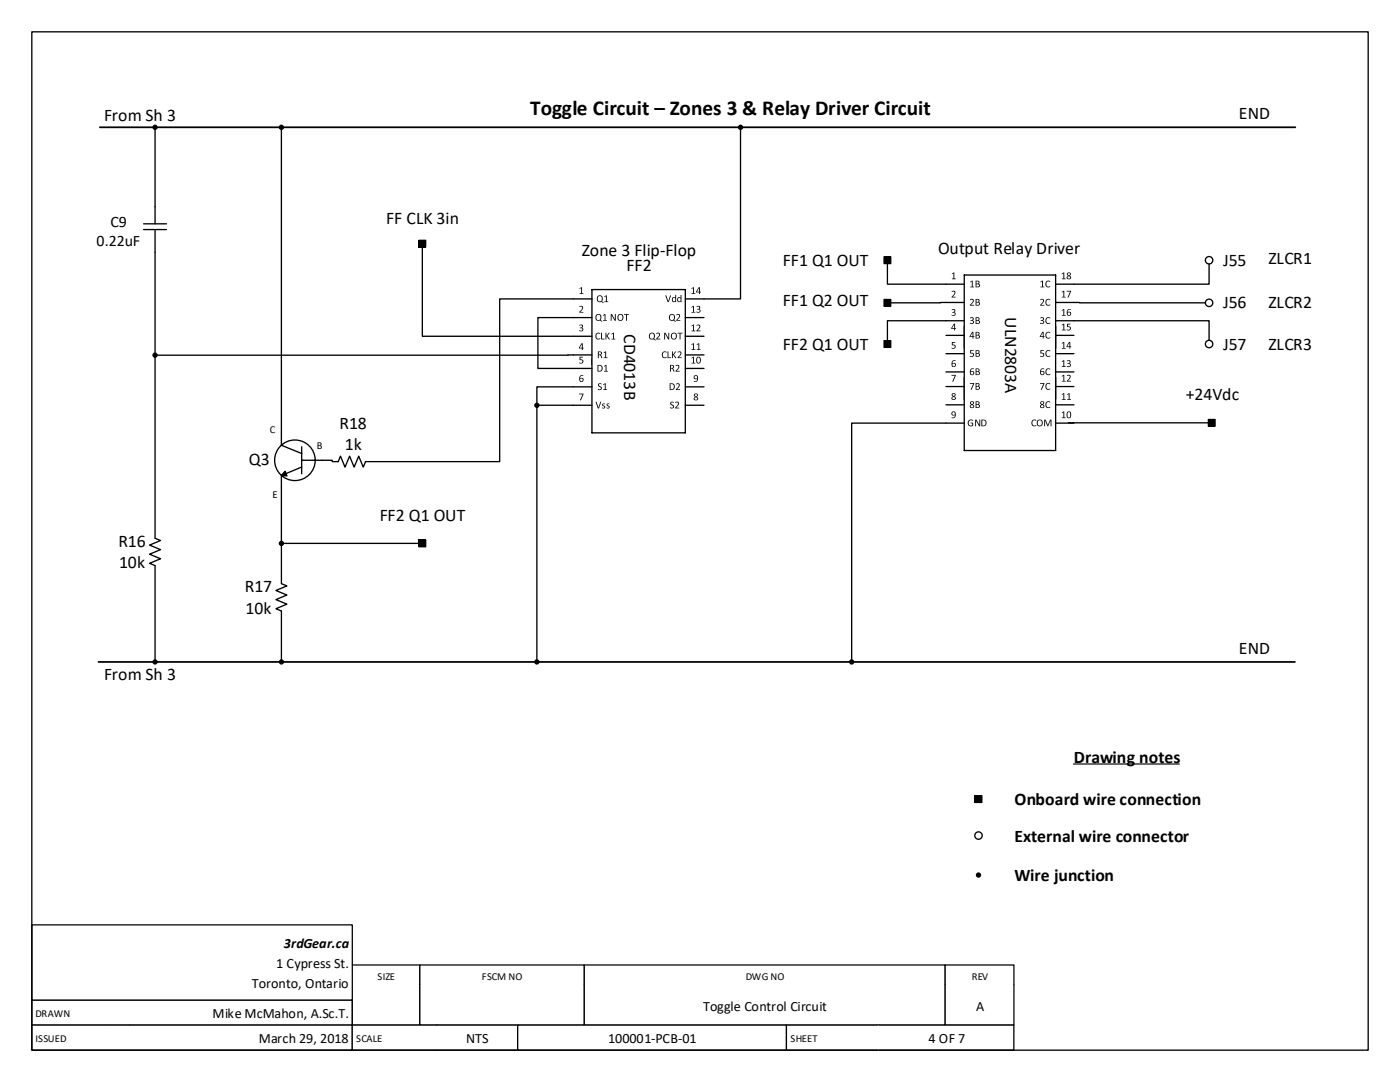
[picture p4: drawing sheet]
<svg xmlns="http://www.w3.org/2000/svg" width="279mm" height="216mm" viewBox="0 0 279 216" stroke-linecap="round" stroke-linejoin="round" font-family="sans-serif">
<path d="M21 199.6h-14.7v5h14.7" fill="none" stroke="#000" stroke-width=".25"/>
<path d="M21 199.6h49.3v5h-49.3z" fill-rule="evenodd" fill="#fff"/>
<path d="M21 199.6h49.3v5h-49.3" fill="none" stroke="#000" stroke-width=".25"/>
<path d="M6.3 204.6h19.6v4.9h-19.6z" fill-rule="evenodd" fill="#fff"/>
<path d="M25.9 204.6h-19.6v4.9h19.6" fill="none" stroke="#000" stroke-width=".25"/>
<path d="M70.3 192.5h13.5v4.1h-13.5z" fill-rule="evenodd" fill="#fff"/>
<path d="M70.3 196.6v-4.1h13.5v4.1" fill="none" stroke="#000" stroke-width=".25"/>
<path d="M83.8 192.5h32.8v4.1h-32.8z" fill-rule="evenodd" fill="#fff"/>
<path d="M83.8 196.6v-4.1h32.8v4.1" fill="none" stroke="#000" stroke-width=".25"/>
<path d="M116.6 192.5h72v4.1h-72z" fill-rule="evenodd" fill="#fff"/>
<path d="M116.6 196.6v-4.1h72v4.1" fill="none" stroke="#000" stroke-width=".25"/>
<path d="M188.6 192.5h13.8v4.1h-13.8z" fill-rule="evenodd" fill="#fff"/>
<path d="M188.6 196.6v-4.1h13.7v4.1" fill="none" stroke="#000" stroke-width=".25"/>
<path d="M70.3 196.6h13.5v8h-13.5z" fill-rule="evenodd" fill="#fff"/>
<path d="M70.3 196.6v8h13.5v-8" fill="none" stroke="#000" stroke-width=".25"/>
<path d="M83.8 196.6h32.8v8h-32.8z" fill-rule="evenodd" fill="#fff"/>
<path d="M83.8 196.6v8h32.8v-8" fill="none" stroke="#000" stroke-width=".25"/>
<path d="M116.6 196.6h72v8h-72z" fill-rule="evenodd" fill="#fff"/>
<path d="M116.6 196.6v8h72v-8" fill="none" stroke="#000" stroke-width=".25"/>
<path d="M188.6 196.6h13.8v8h-13.8z" fill-rule="evenodd" fill="#fff"/>
<path d="M188.6 196.6v8h13.7v-8" fill="none" stroke="#000" stroke-width=".25"/>
<path d="M26 204.6h44.3v4.9h-44.3z" fill-rule="evenodd" fill="#fff"/>
<path d="M26 204.6h44.3v4.9h-44.3" fill="none" stroke="#000" stroke-width=".25"/>
<path d="M70.3 204.6h16.9v4.9h-16.9z" fill-rule="evenodd" fill="#fff"/>
<path d="M87.2 204.6h-16.9v4.9h16.9" fill="none" stroke="#000" stroke-width=".25"/>
<path d="M87.2 204.6h16.1v4.9h-16.1z" fill-rule="evenodd" fill="#fff"/>
<path d="M87.2 204.6h16.1v4.9h-16.1" fill="none" stroke="#000" stroke-width=".25"/>
<path d="M103.3 204.6h53.7v4.9h-53.7z" fill-rule="evenodd" fill="#fff"/>
<path d="M103.3 204.6h53.7v4.9h-53.7z" fill="none" stroke="#000" stroke-width=".25"/>
<path d="M156.9 204.6h18.5v4.9h-18.5z" fill-rule="evenodd" fill="#fff"/>
<path d="M175.4 204.6h-18.5v4.9h18.5" fill="none" stroke="#000" stroke-width=".25"/>
<path d="M175.4 204.6h26.9v4.9h-26.9z" fill-rule="evenodd" fill="#fff"/>
<path d="M175.4 204.6h26.9v4.9h-26.9" fill="none" stroke="#000" stroke-width=".25"/>
<path d="M6.3 184.6h64v15h-64z" fill-rule="evenodd" fill="#fff"/>
<path d="M6.3 184.6h64v15h-64z" fill="none" stroke="#000" stroke-width=".25"/>
<path d="M19.9 25.4h238.6M19.7 132.1h238.7" fill="none" stroke="#000" stroke-width=".35"/>
<g fill="none" stroke="#000" stroke-width=".26">
<path d="M6.3 6.3h266.7v203.2h-266.7z"/>
<circle cx="195.3" cy="174.6" r=".4"/>
</g>
<path d="M214.2 152.4h21.2" fill="none" stroke="#000" stroke-width=".23"/>
<circle cx="195.3" cy="174.6" r=".4" fill="#000"/>
<circle cx="195.3" cy="166.7" r=".74" fill="#fff"/>
<g fill="none" stroke="#000" stroke-width=".26">
<path d="M28.7 45.8h4.5M28.7 44.7h4.5M30.9 41.2v3.5M30.9 45.8v4.6M30.9 107.4l1.1 .5-2.1 .9 2.1 .9-2.1 .9 2.1 .9-2.1 .9 1 .5M56.2 116.5l1.1 .4-2.2 .9 2.2 .9-2.2 .9 2.2 1-2.2 .9 1.1 .4"/>
<circle cx="30.9" cy="25.4" r=".4"/>
<circle cx="56.2" cy="25.4" r=".4"/>
<circle cx="147.8" cy="25.4" r=".4"/>
<circle cx="30.9" cy="70.9" r=".4"/>
<circle cx="107.1" cy="80.9" r=".4"/>
<circle cx="56.2" cy="108.4" r=".4"/>
<circle cx="30.9" cy="132.1" r=".4"/>
<circle cx="56.2" cy="132.1" r=".4"/>
<circle cx="195.3" cy="166.7" r=".74"/>
</g>
<g fill="#000">
<path d="M194.6 158.8h1.4v1.3h-1.4z" fill-rule="evenodd"/>
<circle cx="30.9" cy="25.4" r=".4"/>
<circle cx="56.2" cy="25.4" r=".4"/>
<circle cx="147.8" cy="25.4" r=".4"/>
<circle cx="30.9" cy="70.9" r=".4"/>
<circle cx="107.1" cy="80.9" r=".4"/>
<circle cx="56.2" cy="108.4" r=".4"/>
<circle cx="30.9" cy="132.1" r=".4"/>
<circle cx="56.2" cy="132.1" r=".4"/>
</g>
<path d="M194.6 158.8h1.4v1.3h-1.4z" fill="none" stroke="#000" stroke-width=".2"/>
<path d="M118.1 57.8h18.7v14.9h-18.7z" fill-rule="evenodd" fill="#fff"/>
<path d="M114.4 59.6h3.7M136.8 59.6h3.7M114.4 63.4h3.7M114.4 67.1h3.7M114.4 70.8h3.7M118.1 72.7v-14.9h18.7v14.9M136.8 63.4h3.7M136.8 67.1h3.7M136.8 70.8h3.7" fill="none" stroke="#000" stroke-width=".26"/>
<g fill="#000">
<path d="M115.7 57.5l.5-.2v1.2h.2v.2l-.7-.1v-.1h.3v-1l-.3 .2zM115.7 64.9a.37 .37 0 0 1 .6-.1 .37 .37 0 0 1-.2 .6 .41 .41 0 0 1 .2 .6 .41 .41 0 0 1-.7 0v-.1a.29 .29 0 0 0 .5 .1 .29 .29 0 0 0-.1-.5h-.3l.1-.1a.28 .28 0 0 0 .3-.1 .28 .28 0 0 0-.1-.4 .28 .28 0 0 0-.4 .1zM115.6 61.1a.46 .46 0 0 1 .8 .1 .46 .46 0 0 1-.3 .7l-.3 .3h.6v.2h-.8l.3-.5a.37 .37 0 0 0 .3-.4 .37 .37 0 0 0-.3-.3l-.2 .1zM120.4 62.9l.4-.2v1.2h.3v.1h-.8l.1-.1h.3v-1.1l-.3 .2zM120.5 70.3l.5-.2v1.2h.2v.2l-.7-.1v-.1h.3v-1l-.3 .2zM120.6 59.2l.5-.3v1.2h.3v.2h-.8v-.2h.3v-1l-.3 .2zM122 66.6l.5-.2v1.2h.3v.1h-.8l.1-.1h.2v-1l-.2 .1zM131 66.5a.46 .46 0 0 1 .7 .1 .46 .46 0 0 1-.2 .7l-.3 .3h.5l.1 .1h-.8l.3-.4a.37 .37 0 0 0 .3-.4 .37 .37 0 0 0-.3-.4l-.3 .1zM135 62.8a.46 .46 0 0 1 .7 0 .46 .46 0 0 1-.2 .7l-.3 .4h.6v.1h-.8l.3-.5a.37 .37 0 0 0 .3-.3 .37 .37 0 0 0-.3-.4l-.3 .1zM135.3 70.2a.46 .46 0 0 1 .7 .1 .46 .46 0 0 1-.2 .7l-.4 .3h.6v.2h-.8l.3-.5a.37 .37 0 0 0 .3-.4 .37 .37 0 0 0-.3-.3l-.2 .1z"/>
<path d="M138 57.5l.5-.2v1.2h.3l-.1 .2-.7-.1v-.1h.3v-1l-.3 .2zM139.4 57.3h.3v.9h.2l-.2 .1v.4l-.2-.1v-.3h-.6zM139.5 57.5l-.4 .7h.4z"/>
<path d="M116 68.5h.3v.9h.2l-.2 .1v.3h-.2v-.3h-.6zM116.1 68.7l-.4 .7h.4z"/>
<path d="M119 66.6a.52 .52 0 0 1 .8-.1v.2a.5 .5 0 0 0-.8 .4 .5 .5 0 0 0 .8 .4v.1a.64 .64 0 0 1-.9 0 .64 .64 0 0 1 0-.9zM120 66.4h.1v1.2h.5v.1h-.6zM120.8 66.4h.2v.6l.5-.6h.2l-.5 .6 .5 .7h-.2l-.5-.7v.7h-.2z"/>
<path d="M119 62.8a.67 .67 0 0 1 .9 .1 .67 .67 0 0 1 0 1l.3 .3-.4-.2a.72 .72 0 0 1-.9-.2 .72 .72 0 0 1 .1-1zM119.2 62.9a.5 .5 0 0 0-.2 .7 .5 .5 0 0 0 .7 .1l.1-.4a.42 .42 0 0 0-.1-.4 .42 .42 0 0 0-.5 0z"/>
<path d="M119.3 70.1h.4a.36 .36 0 0 1 .4 .3 .36 .36 0 0 1-.2 .4l.3 .7h-.2l-.2-.5-.2-.1h-.1v.5h-.2zM119.5 70.3v.4h.2a.23 .23 0 0 0 .2-.2 .23 .23 0 0 0-.3-.2z"/>
<path d="M119.3 59.1a.67 .67 0 0 1 .9 .1 .67 .67 0 0 1-.1 .9l.4 .4-.4-.2a.72 .72 0 0 1-.9-.3 .72 .72 0 0 1 .1-.9zM119.4 59.2a.5 .5 0 0 0-.1 .7 .5 .5 0 0 0 .7 .1l.1-.4a.42 .42 0 0 0-.2-.5 .42 .42 0 0 0-.5 .1z"/>
<path d="M121.9 62.7h.3l.5 1.1v-1.1h.2v1.3l-.3-.1-.5-1v1.1h-.2zM123.4 62.8a.63 .63 0 0 1 .9 .1 .63 .63 0 0 1-.1 .9 .63 .63 0 0 1-1-.2zM123.6 62.9a.5 .5 0 0 0-.2 .7 .5 .5 0 0 0 .7 .1l.1-.4a.42 .42 0 0 0-.2-.4 .42 .42 0 0 0-.4 0zM124.6 62.7h.9v.1h-.4v1.2h-.1v-1.2h-.4z"/>
<path d="M129.7 66.6a.67 .67 0 0 1 .9 .1 .67 .67 0 0 1-.1 .9l.4 .3-.4-.2a.72 .72 0 0 1-.9-.2 .72 .72 0 0 1 .1-.9zM129.8 66.6a.5 .5 0 0 0-.1 .7 .5 .5 0 0 0 .7 .1l.1-.3a.42 .42 0 0 0-.2-.5 .42 .42 0 0 0-.5 0z"/>
<path d="M132.2 70.3a.52 .52 0 0 1 .8 0v.1a.49 .49 0 0 0-.7 .4 .49 .49 0 0 0 .7 .4l.1 .1a.64 .64 0 0 1-.9 0 .64 .64 0 0 1 0-.9zM133.2 70.1h.2v1.2h.5v.2l-.7-.1zM134.1 70.1h.2v.6l.5-.6h.1l-.4 .6 .5 .8-.2-.1-.5-.6v.6h-.2z"/>
<path d="M132.8 58.9l.2 .1 .4 1.1 .3-1.1h.2l-.4 1.3-.3-.1zM134.2 59.4l.4-.1 .2 .1v-.5h.1v1.4l-.1-.2a.48 .48 0 0 1-.7 0 .48 .48 0 0 1 .1-.7zM134.3 59.5a.33 .33 0 0 0-.1 .5 .33 .33 0 0 0 .5 .1l.1-.5-.2-.2zM135.3 59.4l.3-.1 .2 .1v-.5h.2v1.4l-.2-.2a.48 .48 0 0 1-.7 0 .48 .48 0 0 1 .2-.7zM135.4 59.5a.33 .33 0 0 0-.1 .5 .33 .33 0 0 0 .5 .1v-.5l-.2-.2z"/>
<path d="M132.6 66.4l.2 .1 .6 1v-1.1h.2l-.1 1.3h-.2l-.6-1.1v1.1h-.1zM134 66.6a.63 .63 0 0 1 1 0 .63 .63 0 0 1-.2 1 .63 .63 0 0 1-.9-.2zM134.2 66.6a.5 .5 0 0 0-.1 .7 .5 .5 0 0 0 .7 .1l.1-.3a.42 .42 0 0 0-.2-.5 .42 .42 0 0 0-.5 0zM135.2 66.4h1v.1h-.4v1.2h-.2v-1.2h-.4z"/>
<path d="M133.7 62.8a.67 .67 0 0 1 .9 .1 .67 .67 0 0 1-.1 1l.4 .3-.4-.2a.72 .72 0 0 1-.9-.2 .72 .72 0 0 1 .1-1zM133.8 62.9a.5 .5 0 0 0-.1 .7 .5 .5 0 0 0 .7 .1l.1-.4a.42 .42 0 0 0-.2-.4 .42 .42 0 0 0-.5 0z"/>
<path d="M138 61.3l.5-.2v1.1h.3v.2h-.8v-.2h.3v-1l-.3 .2zM139 61.1a.38 .38 0 0 1 .6 0 .38 .38 0 0 1-.1 .6 .41 .41 0 0 1 .1 .6 .41 .41 0 0 1-.6 0v-.1a.29 .29 0 0 0 .5 .1 .29 .29 0 0 0-.1-.5h-.3v-.2a.27 .27 0 0 0 .4-.1 .27 .27 0 0 0-.1-.3 .27 .27 0 0 0-.4 .1z"/>
<path d="M138 65l.5-.2v1.2h.3l-.1 .1h-.7v-.1h.3v-1.1l-.3 .2zM139 64.9a.46 .46 0 0 1 .7 0 .46 .46 0 0 1-.2 .7l-.3 .4h.6v.1h-.8l.3-.5a.37 .37 0 0 0 .3-.3 .37 .37 0 0 0-.3-.4l-.3 .1z"/>
<path d="M138 68.7l.5-.2v1.2h.3v.1h-.8v-.1h.3v-1l-.3 .1zM139.1 68.7l.4-.2 .1 1.2h.2v.1h-.7v-.1h.3v-1l-.3 .1z"/>
</g>
<path d="M118.1 71.7h18.7v14.7h-18.7z" fill-rule="evenodd" fill="#fff"/>
<g fill="none" stroke="#000" stroke-width=".26">
<path d="M30.9 25.4v15.8M30.9 50.4v20.5M114.4 63.4h-7v10.1h10.7M114.4 77.2h3.7M118.1 71.7v14.7h18.7v-14.7M136.8 73.5h3.7M136.8 77.2h3.7M67.5 92.1l.4-1.1 1 2.2 .9-2.2 .9 2.2 .9-2.2 .9 2.2 .5-1.1M114.4 80.9h3.7M136.8 80.9h3.7"/>
<circle cx="107.1" cy="132.1" r=".4"/>
</g>
<g fill="#000">
<path d="M115.7 71.2h.6v.1h-.5v.4a.44 .44 0 0 1 .6 .2 .44 .44 0 0 1-.2 .6 .44 .44 0 0 1-.6-.2 .35 .35 0 0 0 .5 .1 .35 .35 0 0 0 .1-.5 .35 .35 0 0 0-.5 0zM115.6 78.5l.8 .1-.5 1.3-.1-.1 .5-1.1h-.7zM119.4 76.6l.4-.1 .2 .1v.1a.27 .27 0 0 0-.4-.1 .27 .27 0 0 0-.1 .4 .27 .27 0 0 0 .4 .1 .39 .39 0 0 1 .1 .7 .39 .39 0 0 1-.7-.2 .32 .32 0 0 0 .4 .1 .32 .32 0 0 0 .2-.4 .32 .32 0 0 0-.4-.2l-.2-.2zM120.4 76.7l.5-.2v1.2h.2v.1h-.7v-.1h.3v-1l-.3 .1zM120.6 73l.4-.2v1.2h.3v.2l-.7-.1v-.1h.3v-1l-.3 .2zM134.9 72.9a.46 .46 0 0 1 .7 .1 .46 .46 0 0 1-.3 .7l-.3 .3h.6v.1h-.8l.3-.4a.37 .37 0 0 0 .3-.4 .37 .37 0 0 0-.3-.3l-.2 .1zM134.9 76.6a.46 .46 0 0 1 .7 .1 .46 .46 0 0 1-.2 .6l-.3 .4h.6v.1h-.8l.3-.4a.37 .37 0 0 0 .3-.4 .37 .37 0 0 0-.3-.4l-.3 .1zM133.9 80.2h.4l.1 .2a.27 .27 0 0 0-.4-.1 .27 .27 0 0 0-.1 .3 .27 .27 0 0 0 .4 .2 .39 .39 0 0 1 .1 .6 .39 .39 0 0 1-.7-.1 .32 .32 0 0 0 .5 .1 .32 .32 0 0 0 .1-.4 .32 .32 0 0 0-.4-.2l-.2-.2zM134.8 80.2a.46 .46 0 0 1 .7 .1 .46 .46 0 0 1-.2 .7l-.4 .3h.6v.2h-.8l.3-.5a.37 .37 0 0 0 .3-.3 .37 .37 0 0 0-.3-.4l-.2 .1z"/>
<path d="M115.8 75l.5-.1 .1 .1a.43 .43 0 0 0-.6 .5 .45 .45 0 0 1 .6 .2 .45 .45 0 0 1-.4 .6 .45 .45 0 0 1-.4-.6zM115.7 75.8a.3 .3 0 0 0 .6 0 .3 .3 0 0 0-.6 0z"/>
<path d="M119.3 72.8a.71 .71 0 0 1 1 .7 .71 .71 0 0 1-1 .6zM119.4 73v1a.54 .54 0 0 0 .7-.5 .54 .54 0 0 0-.7-.5z"/>
<path d="M133.7 72.8h.4a.36 .36 0 0 1 .4 .3 .36 .36 0 0 1-.2 .4l.3 .6h-.2l-.2-.5h-.3v.5h-.2zM133.9 73v.4h.2a.23 .23 0 0 0 .2-.2 .23 .23 0 0 0-.3-.2z"/>
<path d="M133.7 76.5a.72 .72 0 0 1 1 .7 .72 .72 0 0 1-1 .6zM133.8 76.6v1.1a.54 .54 0 0 0 .7-.5 .54 .54 0 0 0-.7-.6z"/>
<path d="M138 71.4l.5-.2v1.2h.3l-.1 .1h-.7v-.1h.3v-1l-.3 .1zM139.1 71.3a.53 .53 0 0 1 .7 0 .53 .53 0 0 1 .1 .7 .48 .48 0 0 1-.6 .5 .48 .48 0 0 1-.4-.6zM139.2 71.4l-.1 .6a.32 .32 0 0 0 .4 .4 .32 .32 0 0 0 .2-.5l-.1-.5z"/>
<path d="M138.5 75a.54 .54 0 0 1 .8 0 .54 .54 0 0 1 0 .7 .44 .44 0 0 1-.3 .6 .44 .44 0 0 1-.5-.3 .44 .44 0 0 0 .6-.4 .43 .43 0 0 1-.6 0 .43 .43 0 0 1 0-.6zM138.6 75.3a.3 .3 0 0 0 .6 0 .3 .3 0 0 0-.6 0z"/>
<path d="M138.6 78.6a.38 .38 0 0 1 .6 0 .38 .38 0 0 1-.2 .6 .37 .37 0 0 1 .2 .5 .37 .37 0 0 1-.5 .1 .37 .37 0 0 1 0-.6l-.2-.3zM138.7 78.9a.22 .22 0 0 0 .4 0 .22 .22 0 0 0-.4 0zM138.6 79.5a.3 .3 0 0 0 .6 0 .3 .3 0 0 0-.6 0z"/>
<path d="M118.9 80.2h.1l.4 1.1 .4-1.1h.2l-.5 1.3h-.2zM120.2 80.6l.4-.1 .1 .2a.2 .2 0 0 0-.3-.1 .2 .2 0 0 0-.1 .3 .2 .2 0 0 0 .3 .1 .3 .3 0 0 1 0 .5 .3 .3 0 0 1-.4-.2 .23 .23 0 0 0 .3 .1 .23 .23 0 0 0 .1-.3 .23 .23 0 0 0-.3-.1l-.1-.2zM121.1 80.6l.4-.1 .1 .2a.2 .2 0 0 0-.3-.1 .2 .2 0 0 0-.1 .3 .2 .2 0 0 0 .3 .1 .3 .3 0 0 1 0 .5 .3 .3 0 0 1-.4-.2 .23 .23 0 0 0 .3 .1 .23 .23 0 0 0 .1-.3 .23 .23 0 0 0-.3-.1l-.1-.2z"/>
</g>
<g fill="#000">
<path d="M83.6 47.9h1.4v1.4h-1.4z" fill-rule="evenodd"/>
<circle cx="107.1" cy="132.1" r=".4"/>
</g>
<path d="M83.6 47.9h1.4v1.4h-1.4z" fill="none" stroke="#000" stroke-width=".2"/>
<circle cx="58.9" cy="91.8" r="4" fill="#fff"/>
<g fill="none" stroke="#000" stroke-width=".26">
<path d="M56.2 25.8v63l4 1.7M147.8 25.8v33.8h-7.3M84.3 49.3v17.8h30.1M114.4 59.6h-14.7v32.5h-26.7M30.9 71.3v36.1M114.4 70.8l-83.5 .1M114.4 77.2h-7.3v3.3M56.9 94l.4 1-1.1-.1zM60.2 93.2l-4 1.7v13.1M60.2 91.8h6.1v.3h1.2M60.2 89.1v5.4M107.1 81.3v50.4"/>
<path d="M107.5 80.9h6.9M30.9 112.9v19.2M56.2 108.8v7.7M56.6 108.4h27M56.2 121.9v9.8"/>
<circle cx="58.9" cy="91.8" r="4"/>
</g>
<path d="M56.9 94l.4 1-1.1-.1z" fill="#000"/>
<path d="M192.4 54.9h18.3v14.6h-18.3z" fill-rule="evenodd" fill="#fff"/>
<path d="M188.8 56.7h3.6M210.7 56.7h3.6M188.8 60.4h3.6M188.8 64h3.6M192.4 69.5v-14.6h18.3v14.6M210.7 60.4h3.6M210.7 64h3.6" fill="none" stroke="#000" stroke-width=".26"/>
<g fill="#000">
<path d="M189.9 58.1a.46 .46 0 0 1 .8 .1 .46 .46 0 0 1-.3 .7l-.3 .3h.6v.2h-.8l.3-.5a.37 .37 0 0 0 .3-.4 .37 .37 0 0 0-.3-.3l-.2 .1zM190 54.6l.5-.2v1.2h.2v.1h-.7v-.1h.3v-1l-.3 .1zM193.6 56.2l.5-.2v1.2h.3v.1h-.8l.1-.1h.2v-1l-.2 .1zM207.7 56.2l.4-.2v1.2h.3v.1h-.7v-.1h.3v-1l-.3 .1zM208.8 56.2a.52 .52 0 0 1 .8-.1v.2a.49 .49 0 0 0-.8 .4 .49 .49 0 0 0 .8 .4v.1a.64 .64 0 0 1-.9 0 .64 .64 0 0 1 0-.9zM189.9 61.8a.38 .38 0 0 1 .7-.1 .38 .38 0 0 1-.2 .6 .41 .41 0 0 1 .2 .7 .41 .41 0 0 1-.7-.1v-.1a.29 .29 0 0 0 .5 .1 .29 .29 0 0 0-.1-.5h-.3l.1-.1a.28 .28 0 0 0 .3-.1 .28 .28 0 0 0-.1-.4 .28 .28 0 0 0-.3 .1zM193.6 63.4a.38 .38 0 0 1 .6-.1 .38 .38 0 0 1-.1 .6 .41 .41 0 0 1 .1 .7 .41 .41 0 0 1-.6-.1v-.1a.29 .29 0 0 0 .5 .1 .29 .29 0 0 0-.2-.5h-.2v-.1a.27 .27 0 0 0 .4-.1 .27 .27 0 0 0-.1-.4 .27 .27 0 0 0-.4 .1zM193.6 59.7a.46 .46 0 0 1 .7 .1 .46 .46 0 0 1-.2 .7l-.3 .3h.6v.2h-.8l.3-.5a.37 .37 0 0 0 .3-.3 .37 .37 0 0 0-.3-.4l-.3 .1zM207.6 63.4a.37 .37 0 0 1 .6 0 .37 .37 0 0 1-.1 .5 .41 .41 0 0 1 .1 .7 .41 .41 0 0 1-.6-.1v-.1a.29 .29 0 0 0 .5 .1 .29 .29 0 0 0-.1-.5h-.3v-.1a.28 .28 0 0 0 .4-.1 .28 .28 0 0 0-.1-.4 .28 .28 0 0 0-.4 .1zM207.6 59.7a.46 .46 0 0 1 .7 .1 .46 .46 0 0 1-.2 .7l-.3 .3h.6v.2h-.8l.3-.5a.37 .37 0 0 0 .3-.3 .37 .37 0 0 0-.3-.4l-.3 .1zM208.8 59.8a.52 .52 0 0 1 .8 0v.1a.49 .49 0 0 0-.8 .4 .49 .49 0 0 0 .8 .4v.2a.64 .64 0 0 1-.9-.1 .64 .64 0 0 1 0-.9zM208.8 63.5a.52 .52 0 0 1 .8-.1v.2a.49 .49 0 0 0-.8 .4 .49 .49 0 0 0 .8 .4v.1a.64 .64 0 0 1-.9 0 .64 .64 0 0 1 0-.9z"/>
<path d="M194.7 56h.4a.34 .34 0 0 1 .4 .2 .34 .34 0 0 1-.2 .4 .37 .37 0 0 1 .3 .5 .37 .37 0 0 1-.5 .2h-.4zM194.9 56.1v.5h.2a.22 .22 0 0 0 .2-.2 .22 .22 0 0 0-.2-.3zM194.9 56.7v.5h.2a.24 .24 0 0 0 .3-.3 .24 .24 0 0 0-.3-.2z"/>
<path d="M211.9 54.6l.5-.2v1.2h.3v.1h-.8v-.1h.3v-1l-.3 .1zM213 54.5a.38 .38 0 0 1 .6-.1 .38 .38 0 0 1-.1 .6 .37 .37 0 0 1 .1 .6 .37 .37 0 0 1-.5 0 .37 .37 0 0 1 0-.5l-.2-.3zM213.1 54.7a.22 .22 0 0 0 .4 0 .22 .22 0 0 0-.4 0zM213 55.4a.3 .3 0 0 0 .6 0 .3 .3 0 0 0-.6 0z"/>
<path d="M211.9 58.2l.5-.2v1.2h.3v.2h-.8v-.2h.3v-1l-.3 .2zM212.9 58l.9 .1-.6 1.3-.1-.1 .5-1.1h-.7z"/>
<path d="M194.7 59.7h.4a.34 .34 0 0 1 .4 .2 .34 .34 0 0 1-.2 .4 .37 .37 0 0 1 .3 .4 .37 .37 0 0 1-.5 .3l-.4-.1zM194.9 59.8v.4h.2a.22 .22 0 0 0 .2-.2 .22 .22 0 0 0-.2-.2zM194.9 60.4v.4h.2a.24 .24 0 0 0 .3-.2 .24 .24 0 0 0-.3-.2z"/>
<path d="M194.7 63.3h.4a.34 .34 0 0 1 .4 .2 .34 .34 0 0 1-.2 .4 .37 .37 0 0 1 .3 .5 .37 .37 0 0 1-.5 .2h-.4zM194.9 63.4v.5h.2a.22 .22 0 0 0 .2-.2 .22 .22 0 0 0-.2-.3zM194.9 64v.5h.2a.24 .24 0 0 0 .3-.3 .24 .24 0 0 0-.3-.2z"/>
<path d="M211.9 61.9l.5-.2v1.2h.3v.1h-.8v-.1h.3v-1l-.3 .1zM213.1 61.8l.4-.1h.2v.1a.43 .43 0 0 0-.6 .5 .45 .45 0 0 1 .6 .3 .45 .45 0 0 1-.4 .5 .45 .45 0 0 1-.4-.6zM213 62.6a.3 .3 0 0 0 .6 0 .3 .3 0 0 0-.6 0z"/>
</g>
<path d="M192.4 65.1h18.3v14.6h-18.3z" fill-rule="evenodd" fill="#fff"/>
<path d="M188.8 66.9h3.6M188.8 70.6h3.6M188.8 74.2h3.6M192.4 65.1v14.6M210.7 66.9h3.6M210.7 70.6h3.6M210.7 74.2h3.6M210.7 65.1v14.6" fill="none" stroke="#000" stroke-width=".26"/>
<g fill="#000">
<path d="M190 68.3h.6v.1h-.5v.4a.44 .44 0 0 1 .6 .2 .44 .44 0 0 1-.2 .6 .44 .44 0 0 1-.6-.2 .35 .35 0 0 0 .5 0 .35 .35 0 0 0 .1-.5 .35 .35 0 0 0-.5 0zM193.6 69.9h.7v.1h-.5v.4a.44 .44 0 0 1 .6 .2 .44 .44 0 0 1-.2 .6 .44 .44 0 0 1-.6-.2 .35 .35 0 0 0 .5 .1 .35 .35 0 0 0 0-.5 .35 .35 0 0 0-.5-.1zM207.6 69.9h.7v.1h-.5v.4a.44 .44 0 0 1 .6 .2 .44 .44 0 0 1-.2 .6 .44 .44 0 0 1-.6-.2 .35 .35 0 0 0 .5 .1 .35 .35 0 0 0 0-.5 .35 .35 0 0 0-.5-.1zM208.8 66.4a.52 .52 0 0 1 .8 0v.1a.49 .49 0 0 0-.8 .4 .49 .49 0 0 0 .8 .4v.1a.64 .64 0 0 1-.9 0 .64 .64 0 0 1 0-.9zM208.8 70a.52 .52 0 0 1 .8 0v.1a.49 .49 0 0 0-.8 .4 .49 .49 0 0 0 .8 .4v.2a.64 .64 0 0 1-.9-.1 .64 .64 0 0 1 0-.9zM208.8 73.7a.52 .52 0 0 1 .8 0v.1a.49 .49 0 0 0-.8 .4 .49 .49 0 0 0 .8 .4v.1a.64 .64 0 0 1-.9 0 .64 .64 0 0 1 0-.9z"/>
<path d="M190.1 72l.4-.1h.2v.2a.43 .43 0 0 0-.6 .4 .45 .45 0 0 1 .7 .3 .45 .45 0 0 1-.5 .5 .45 .45 0 0 1-.4-.6zM190.1 72.8a.27 .27 0 0 0 .5 0 .27 .27 0 0 0-.5 0z"/>
<path d="M190.3 64.6h.3v.9h.2l-.2 .1v.3h-.2v-.3h-.6zM190.4 64.7l-.4 .8h.4z"/>
<path d="M193.8 73.6l.4-.1 .1 .2a.43 .43 0 0 0-.6 .4 .45 .45 0 0 1 .7 .3 .45 .45 0 0 1-.5 .5 .45 .45 0 0 1-.3-.6zM193.7 74.4a.3 .3 0 0 0 .6 0 .3 .3 0 0 0-.6 0z"/>
<path d="M194 66.2h.3v.9h.2l-.2 .1-.1 .4-.1-.1v-.3h-.6zM194.1 66.4l-.4 .7h.4z"/>
<path d="M194.7 66.2h.4a.34 .34 0 0 1 .4 .2 .34 .34 0 0 1-.2 .4 .37 .37 0 0 1 .3 .5 .37 .37 0 0 1-.5 .3l-.4-.1zM194.9 66.4v.4h.2a.22 .22 0 0 0 .2-.2 .22 .22 0 0 0-.2-.2zM194.9 66.9v.5h.2a.24 .24 0 0 0 .3-.3 .24 .24 0 0 0-.3-.2z"/>
<path d="M194.7 69.9h.4a.34 .34 0 0 1 .4 .2 .34 .34 0 0 1-.2 .4 .37 .37 0 0 1 .3 .4 .37 .37 0 0 1-.5 .3h-.4zM194.9 70v.4h.2a.22 .22 0 0 0 .2-.2 .22 .22 0 0 0-.2-.2zM194.9 70.6v.5h.2a.24 .24 0 0 0 .3-.3 .24 .24 0 0 0-.3-.2z"/>
<path d="M194.7 73.5h.4a.34 .34 0 0 1 .4 .2 .34 .34 0 0 1-.2 .4 .37 .37 0 0 1 .3 .5 .37 .37 0 0 1-.5 .2h-.4zM194.9 73.7v.4h.2a.22 .22 0 0 0 .2-.2 .22 .22 0 0 0-.2-.2zM194.9 74.2v.5h.2a.24 .24 0 0 0 .3-.3 .24 .24 0 0 0-.3-.2z"/>
<path d="M207.8 73.6l.4-.1 .2 .2a.43 .43 0 0 0-.7 .4 .45 .45 0 0 1 .7 .3 .45 .45 0 0 1-.4 .5 .45 .45 0 0 1-.4-.6zM207.7 74.4a.3 .3 0 0 0 .6 0 .3 .3 0 0 0-.6 0z"/>
<path d="M208 66.2h.3v.9h.2l-.2 .1-.1 .4-.1-.1v-.3h-.6zM208.1 66.4l-.4 .7h.4z"/>
<path d="M211.9 64.8l.5-.2v1.2h.3v.1h-.8v-.1h.3v-1l-.3 .1zM213 64.6h.6v.1h-.5v.4a.44 .44 0 0 1 .6 .2 .44 .44 0 0 1-.2 .6 .44 .44 0 0 1-.6-.2 .35 .35 0 0 0 .5 .1 .35 .35 0 0 0 .1-.5 .35 .35 0 0 0-.5 0z"/>
<path d="M211.9 68.5l.5-.3v1.2h.3v.2h-.8v-.2h.3v-1l-.3 .2zM213.3 68.3h.3v.8l.2 .1-.2 .1v.3h-.2v-.3l-.6-.1zM213.4 68.4l-.4 .7h.4z"/>
<path d="M211.9 72.1l.5-.2v1.2h.3v.1h-.8v-.1h.3v-1l-.3 .1zM212.9 72a.38 .38 0 0 1 .7-.1 .38 .38 0 0 1-.2 .6 .41 .41 0 0 1 .1 .7 .41 .41 0 0 1-.6-.1v-.1a.29 .29 0 0 0 .5 .1 .29 .29 0 0 0-.1-.5h-.3l.1-.1a.28 .28 0 0 0 .3-.1 .28 .28 0 0 0-.1-.4 .28 .28 0 0 0-.4 .1z"/>
</g>
<path d="M192.4 75.3h18.3v14.6h-18.3z" fill-rule="evenodd" fill="#fff"/>
<g fill="none" stroke="#000" stroke-width=".26">
<path d="M188.8 77.1h3.6M192.4 75.3v14.6h18.3v-14.6M210.7 77.1h3.6M188.8 80.8h3.6M188.8 84.4h3.6M210.7 80.8h3.6M210.7 84.4h3.6"/>
<circle cx="170" cy="132.1" r=".4"/>
</g>
<g fill="#000">
<path d="M189.9 74.8h.9l-.6 1.3h-.1l.5-1.1h-.7zM193.6 76.4l.8 .1-.5 1.3-.2-.1 .5-1.1h-.6zM207.6 76.4l.8 .1-.5 1.3-.2-.1 .5-1.1h-.6zM208.8 76.6a.52 .52 0 0 1 .8 0v.1a.49 .49 0 0 0-.8 .4 .49 .49 0 0 0 .8 .4v.1a.64 .64 0 0 1-.9 0 .64 .64 0 0 1 0-.9zM208.8 80.2a.52 .52 0 0 1 .8 0v.1a.49 .49 0 0 0-.8 .5 .49 .49 0 0 0 .8 .4v.1a.64 .64 0 0 1-.9-.1 .64 .64 0 0 1 0-.9z"/>
<path d="M190 78.5a.38 .38 0 0 1 .6 0 .38 .38 0 0 1-.1 .6 .37 .37 0 0 1 .2 .5 .37 .37 0 0 1-.6 .1 .37 .37 0 0 1 0-.6l-.2-.3zM190.1 78.8a.25 .25 0 0 0 .5 0 .25 .25 0 0 0-.5 0zM190 79.4a.3 .3 0 0 0 .6 0 .3 .3 0 0 0-.6 0z"/>
<path d="M194.7 76.4h.4a.34 .34 0 0 1 .4 .2 .34 .34 0 0 1-.2 .5 .37 .37 0 0 1 .3 .4 .37 .37 0 0 1-.5 .3l-.4-.1zM194.9 76.6v.4h.2a.22 .22 0 0 0 .2-.2 .22 .22 0 0 0-.2-.2zM194.9 77.1v.5h.2a.24 .24 0 0 0 .3-.2 .24 .24 0 0 0-.3-.3z"/>
<path d="M211.9 75l.5-.2v1.2h.3v.1h-.8v-.1h.3v-1l-.3 .2zM212.9 74.9a.46 .46 0 0 1 .8 .1 .46 .46 0 0 1-.3 .7l-.3 .3h.6v.1h-.8l.3-.4a.37 .37 0 0 0 .3-.4 .37 .37 0 0 0-.3-.4l-.2 .2z"/>
<path d="M211.9 78.7l.5-.2v1.2h.3v.1h-.8v-.1h.3v-1.1l-.3 .2zM213 78.7l.5-.2v1.2h.2v.1h-.7v-.1h.3v-1.1l-.3 .2z"/>
<path d="M190 82.2a.54 .54 0 0 1 .7 .1 .54 .54 0 0 1 0 .7 .44 .44 0 0 1-.2 .5 .44 .44 0 0 1-.6-.2 .45 .45 0 0 0 .7-.5 .43 .43 0 0 1-.6 0 .43 .43 0 0 1 0-.6zM190 82.5a.3 .3 0 0 0 .6 0 .3 .3 0 0 0-.6 0z"/>
<path d="M193.3 83.9a.53 .53 0 0 1 .9 0v.1a.53 .53 0 0 0-.9 .3 .53 .53 0 0 0 .7 .6v-.4h-.3v-.2h.5v.6a.68 .68 0 0 1-.9 0 .68 .68 0 0 1 0-1zM194.6 83.7l.3 .1 .6 1v-1.1h.1v1.4l-.2-.1-.6-1.1v1.1l-.2 .1zM195.9 83.7a.71 .71 0 0 1 1 .7 .71 .71 0 0 1-1 .6zM196 83.9v1a.54 .54 0 0 0 .7-.5 .54 .54 0 0 0-.7-.5z"/>
<path d="M193.7 80.2a.38 .38 0 0 1 .6-.1 .38 .38 0 0 1-.2 .6 .37 .37 0 0 1 .2 .6 .37 .37 0 0 1-.6 0 .37 .37 0 0 1 .1-.5l-.2-.4zM193.8 80.4a.21 .21 0 0 0 .4 0 .21 .21 0 0 0-.4 0zM193.7 81.1a.3 .3 0 0 0 .6 0 .3 .3 0 0 0-.6 0z"/>
<path d="M194.7 80.1h.4a.34 .34 0 0 1 .4 .2 .34 .34 0 0 1-.2 .4 .37 .37 0 0 1 .3 .5 .37 .37 0 0 1-.5 .2h-.4zM194.9 80.2v.5h.2a.22 .22 0 0 0 .2-.3 .22 .22 0 0 0-.2-.2zM194.9 80.8v.5h.2a.24 .24 0 0 0 .3-.3 .24 .24 0 0 0-.3-.2z"/>
<path d="M206 83.9a.52 .52 0 0 1 .8 0v.1a.49 .49 0 0 0-.8 .4 .49 .49 0 0 0 .8 .4v.1a.61 .61 0 0 1-.8 0 .61 .61 0 0 1-.1-.8zM207.1 83.9a.63 .63 0 0 1 .9 .1 .63 .63 0 0 1-.2 .9 .63 .63 0 0 1-.9-.2zM207.2 84a.5 .5 0 0 0-.1 .7 .5 .5 0 0 0 .7 .1l.1-.4a.42 .42 0 0 0-.2-.5 .42 .42 0 0 0-.5 .1zM208.4 83.7l.3 .1 .4 1 .5-1 .2-.1v1.4l-.1-.1v-1.1l-.6 1.2-.5-1.2v1.1l-.2 .1z"/>
<path d="M207.7 80.2a.38 .38 0 0 1 .6-.1 .38 .38 0 0 1-.2 .6 .37 .37 0 0 1 .2 .6 .37 .37 0 0 1-.5 0 .37 .37 0 0 1 0-.5l-.2-.4zM207.8 80.4a.22 .22 0 0 0 .4 0 .22 .22 0 0 0-.4 0zM207.7 81.1a.3 .3 0 0 0 .6 0 .3 .3 0 0 0-.6 0z"/>
<path d="M211.9 82.3l.5-.2v1.2h.3v.1h-.8v-.1h.3v-1l-.3 .1zM213 82.2a.53 .53 0 0 1 .7 0 .53 .53 0 0 1 .1 .7 .48 .48 0 0 1-.6 .6 .48 .48 0 0 1-.3-.7zM213.1 82.3l-.1 .6a.32 .32 0 0 0 .4 .4 .32 .32 0 0 0 .2-.5l-.1-.5z"/>
</g>
<circle cx="170" cy="132.1" r=".4" fill="#000"/>
<circle cx="241.3" cy="51.9" r=".74" fill="#fff"/>
<g fill="none" stroke="#000" stroke-width=".26">
<path d="M177.1 52.6v4.1h11.7M188.8 60.4h-11M188.8 64h-11.7v3.9M188.8 84.4h-18.8v47.7M213.3 84.4h27.8"/>
<circle cx="241.3" cy="51.9" r=".74"/>
</g>
<g fill="#000">
<path d="M176.4 51.2h1.4v1.4h-1.4z" fill-rule="evenodd"/>
<path d="M176.4 59.7h1.4v1.4h-1.4z" fill-rule="evenodd"/>
<path d="M176.4 67.9h1.4v1.4h-1.4z" fill-rule="evenodd"/>
<path d="M241.1 83.7h1.4v1.4h-1.4z" fill-rule="evenodd"/>
<path d="M83.6 107.7h1.4v1.4h-1.4z" fill-rule="evenodd"/>
</g>
<path d="M176.4 51.2h1.4v1.4h-1.4zM176.4 59.7h1.4v1.4h-1.4zM176.4 67.9h1.4v1.4h-1.4zM241.1 83.7h1.4v1.4h-1.4zM83.6 107.7h1.4v1.4h-1.4z" fill="none" stroke="#000" stroke-width=".2"/>
<circle cx="241.3" cy="60.4" r=".74" fill="#fff"/>
<circle cx="241.3" cy="60.4" r=".74" fill="none" stroke="#000" stroke-width=".26"/>
<circle cx="241.3" cy="68.6" r=".74" fill="#fff"/>
<g fill="none" stroke="#000" stroke-width=".26">
<path d="M241.3 52.7v4h-27M214.3 60.4h26.3M214.3 64h27v3.9"/>
<circle cx="241.3" cy="68.6" r=".74"/>
</g>
<text font-size="4.2" x="105.8" y="23">Toggle Circuit – Zones 3 &amp; Relay Driver Circuit</text>
<g font-size="3.5">
<text x="247.3" y="23.8">END</text>
<text x="20.8" y="24.1">From Sh 3</text>
<text x="77.1" y="44.8">FF CLK 3in</text>
<text x="116.1" y="51.2">Zone 3 Flip-Flop</text>
<text x="156.2" y="53">FF1 Q1 OUT</text>
<text x="187.2" y="50.8">Output Relay Driver</text>
<text x="244.1" y="53">J55</text>
<text x="253.2" y="52.6">ZLCR1</text>
<text x="125" y="54.1">FF2</text>
<text x="156.2" y="61.1">FF1 Q2 OUT</text>
<text x="200.6" y="63.3" transform="rotate(90 200.6 63.3)">ULN2803A</text>
<text x="244.1" y="61.5">J56</text>
<text x="253.2" y="61.5">ZLCR2</text>
<text x="124.6" y="66.7" transform="rotate(90 124.6 66.7)">CD4013B</text>
<text x="156.2" y="69.8">FF2 Q1 OUT</text>
<text x="244.1" y="69.8">J57</text>
<text x="253.2" y="69.8">ZLCR3</text>
<text x="236.6" y="79.8">+24Vdc</text>
<text x="67.8" y="85.5">R18</text>
<text x="68.8" y="89.8">1k</text>
<text x="49.7" y="92.8">Q3</text>
<text x="75.8" y="103.9">FF2 Q1 OUT</text>
<text x="23.6" y="109.2">R16</text>
<text x="23.8" y="113.4">10k</text>
<text x="48.9" y="118.2">R17</text>
<text x="49" y="122.5">10k</text>
<text x="247.3" y="130.6">END</text>
<text x="20.8" y="135.7">From Sh 3</text>
<text x="214.3" y="152.2">Drawing notes</text>
<text x="202.4" y="160.6">Onboard wire connection</text>
<text x="202.4" y="167.9">External wire connector</text>
<text x="202.4" y="175.8">Wire junction</text>
</g>
<g font-size="3.2">
<text x="22" y="45.2">C9</text>
<text x="19.3" y="49">0.22uF</text>
</g>
<g font-size="2.8">
<text x="56.6" y="189.2">3rdGear.ca</text>
<text x="50.3" y="197.1">Toronto, Ontario</text>
<text x="55.1" y="193.2">1 Cypress St.</text>
<text x="42.4" y="203.2">Mike McMahon, A.Sc.T.</text>
<text x="140.3" y="201.7">Toggle Control Circuit</text>
<text x="194.8" y="201.7">A</text>
<text x="51.6" y="208.2">March 29, 2018</text>
<text x="93.1" y="208.2">NTS</text>
<text x="121.4" y="208.2">100001-PCB-01</text>
<text x="185.3" y="208.2">4 OF 7</text>
</g>
<g font-size="2.1">
<text x="53.8" y="86.3">C</text>
<text x="63.2" y="89.7">B</text>
<text x="54.4" y="99.3">E</text>
<text x="75.3" y="195.4">SIZE</text>
<text x="96.2" y="195.4">FSCM NO</text>
<text x="148.8" y="195.4">DWG NO</text>
<text x="193.9" y="195.4">REV</text>
<text x="7.1" y="203">DRAWN</text>
<text x="7.1" y="208">ISSUED</text>
<text x="71.1" y="208">SCALE</text>
<text x="157.8" y="208">SHEET</text>
</g>
</svg>
